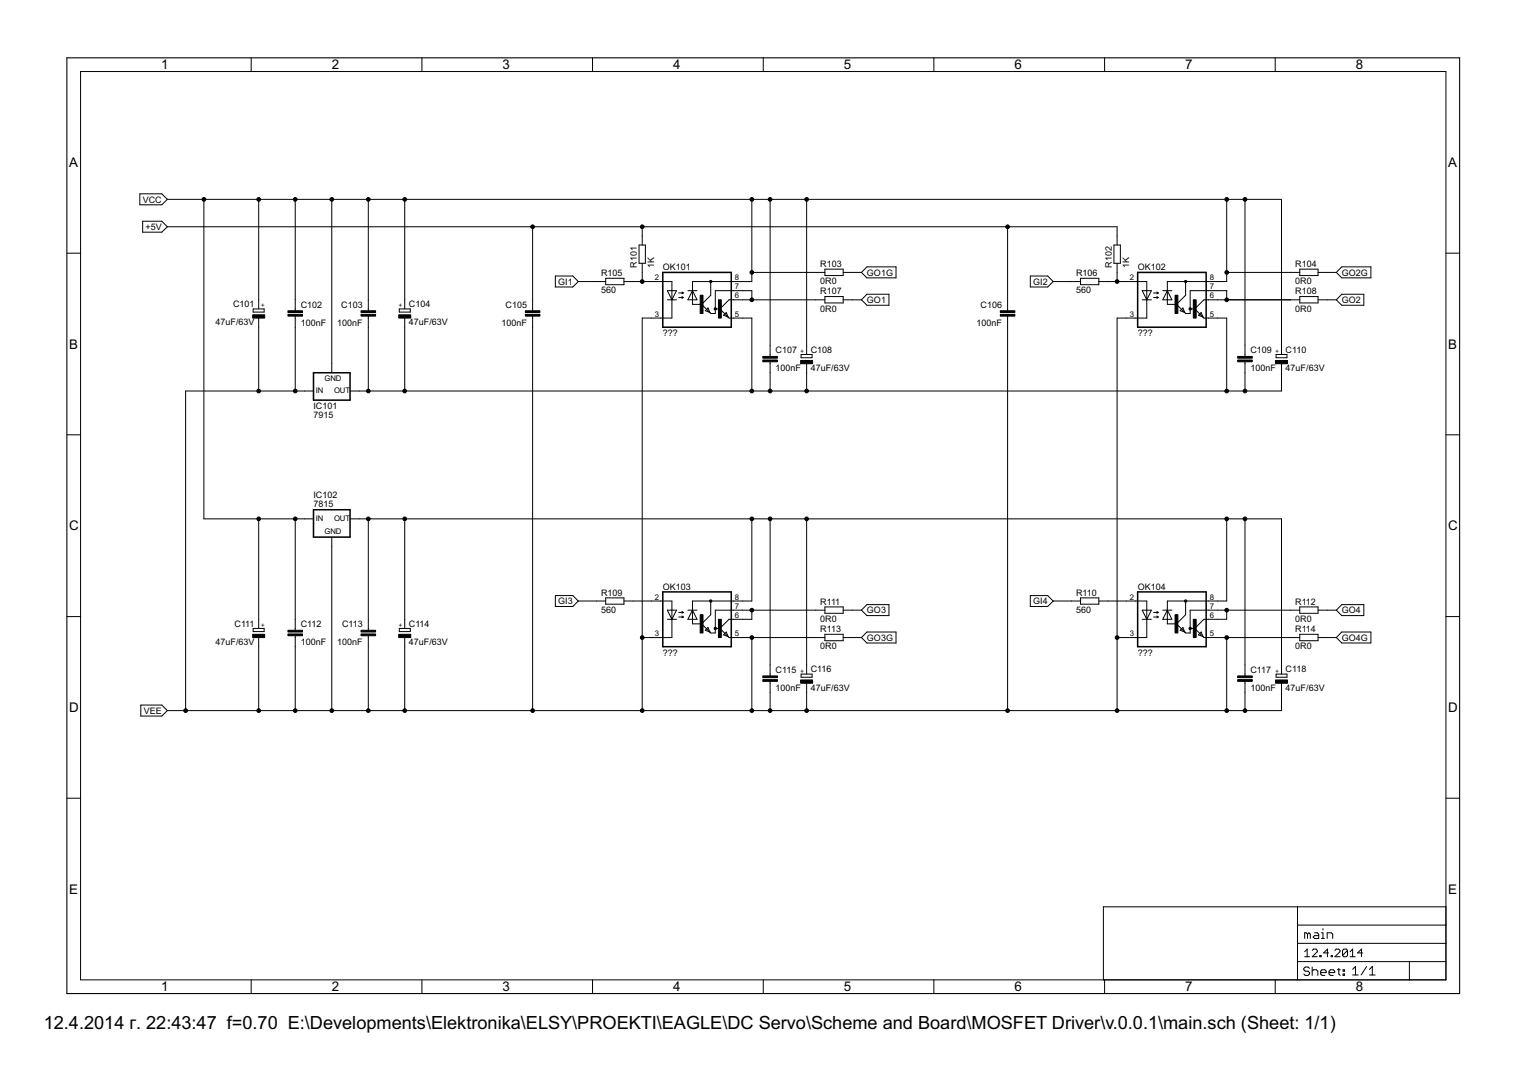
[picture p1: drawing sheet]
<svg xmlns="http://www.w3.org/2000/svg" width="297mm" height="210mm" viewBox="0 0 297 210" stroke-linecap="round" stroke-linejoin="round" font-family="sans-serif">
<g fill="#000" stroke="#000" stroke-width=".19">
<path d="M15.7 13.9v176.9zM48.9 11.3v2.6zM82.1 11.3v2.6zM115.3 11.3v2.6zM148.6 11.3v2.6zM181.8 11.3v2.6zM215 11.3v2.6zM248.2 11.3v2.6zM15.7 13.9h265.8zM27.2 37.7v2.2zM27.2 39.9h4.3zM27.2 37.7h4.3z"/>
<path d="M31.5 39.9l1.1-1.1zM31.5 37.7l1.1 1.1zM32.6 38.8h7.1zM39.7 38.8h10.7zM50.4 38.8h7.1zM57.5 38.8h7.1zM64.6 38.8h7.1zM64.6 38.8v32zM71.7 38.8h7.1zM78.8 38.8h67.5zM146.3 38.8h3.6zM149.9 38.8h7.1z"/>
<path d="M157 38.8h81.8zM238.8 38.8h3.5zM242.3 38.8h7.1zM13 49.3h2.7zM27.8 43.1v2.1zM27.8 45.2h3.7zM27.8 43.1h3.7zM31.5 45.2l1.1-1zM31.5 43.1l1.1 1.1zM32.6 44.2h71.1zM50.4 58.4v1.8zM50.4 38.8v19.6z"/>
<path d="M57.5 58.4v1.8zM57.5 38.8v19.6zM71.7 58.4v1.8zM71.7 38.8v19.6zM78.8 58.4v1.8zM78.8 38.8v19.6zM103.7 58.4v1.8zM103.7 44.2h21.3zM103.7 44.2v14.2zM108.1 53.7v2.2zM108.1 55.9h3.4zM108.1 53.7h3.4z"/>
<path d="M112.6 54.8l-1.1 1.1zM111.5 53.7l1.1 1.1zM112.6 54.8h3.5zM116.1 54.8h1.8zM117.9 55.4h3.6zM117.9 54.2v1.2zM117.9 54.2h3.6zM121.5 54.2v1.2zM121.5 54.8h1.7zM123.2 54.8h1.8zM124.4 47.7v3.6zM125 45.9v1.8z"/>
<path d="M125 51.3v1.7zM125 53v1.8zM125 54.8h1.8zM125 44.2v1.7zM125 44.2h71.1zM125.6 47.7v3.6zM124.4 47.7h1.2zM124.4 51.3h1.2zM126.8 54.8h1.8zM128.6 54.8h2.2zM129.9 56.6l.9 1.8zM129.9 58.4h.9z"/>
<path d="M130.8 56.6v1.8zM129.9 56.6h.9zM130.8 54.8v1.8zM131.7 56.6l-.9 1.8zM130.8 58.4h.9zM130.8 56.6h.9zM132.1 57h.9zM132.1 57.9h.9zM132.7 56.9l.3 .1zM132.7 57.2l.3-.2zM132.7 57.7l.3 .2zM132.7 58.1l.3-.2z"/>
<path d="M134.8 56.6l-.9 1.8zM133.9 56.6h.9zM133.9 58.4h.9zM134.8 56.6l.9 1.8zM134.8 56.6h.9zM134.8 58.4v.9zM134.8 58.4h.9zM134.8 56.6v1.8zM134.8 54.8v1.8zM134.8 59.3h1.8zM136.6 59.3l1.6 1.6zM137.8 60l.4 .9z"/>
<path d="M138.3 54.8v2.7zM134.8 54.8h3.5zM138.3 54.8h4.5zM138.3 57.5l-1.7 1.8zM139.2 56.6h3.6zM140.1 60.2l1.8-1.8zM141.9 58.4h.9zM142.8 56.6h1.8zM142.8 54.8h1.8zM142.8 58.4h1.8zM144.6 54.8h1.7zM144.6 58.4h1.7z"/>
<path d="M146.3 53v1.8zM146.3 38.8v14.2zM146.3 56.6v1.8zM144.6 56.6h1.7zM158.8 58.4h1.8zM158.8 53h1.8zM146.3 53h12.5zM146.3 58.4h12.5zM160.6 59h3.5zM160.6 57.7v1.3zM160.6 53.7h3.5zM160.6 52.4v1.3z"/>
<path d="M160.6 57.7h3.5zM164.1 57.7v1.3zM160.6 52.4h3.5zM164.1 52.4v1.3zM164.1 58.4h1.8zM164.1 53h1.8zM168.7 57.3l-1 1.1zM167.7 58.4l1 1zM168.7 52l-1 1zM167.7 53l1 1.1zM165.9 58.4h1.8zM165.9 53h1.8z"/>
<path d="M168.7 57.3h4.3zM168.7 59.4h4.3zM168.7 52h5.7zM168.7 54.1h5.7zM173 57.3v2.1zM174.4 52v2.1zM196.1 58.4v1.8zM196.1 44.2h21.3zM196.1 44.2v14.2zM200.6 53.7v2.2zM200.6 55.9h3.3zM200.6 53.7h3.3z"/>
<path d="M205 54.8l-1.1 1.1zM203.9 53.7l1.1 1.1zM205 54.8h3.6zM208.6 54.8h1.7zM210.3 55.4h3.6zM210.3 54.2v1.2zM210.3 54.2h3.6zM213.9 54.2v1.2zM213.9 54.8h1.8zM215.7 54.8h1.7zM216.8 47.7v3.6zM217.4 45.9v1.8z"/>
<path d="M217.4 51.3v1.7zM217.4 53v1.8zM217.4 44.2v1.7zM218.1 47.7v3.6zM216.8 47.7h1.3zM216.8 51.3h1.3zM219.2 54.8h1.8zM217.4 54.8h1.8zM221 54.8h2.2zM222.3 56.6l.9 1.8zM222.3 58.4h.9zM223.2 56.6v1.8z"/>
<path d="M222.3 56.6h.9zM223.2 54.8v1.8zM224.1 56.6l-.9 1.8zM223.2 58.4h.9zM223.2 56.6h.9zM224.6 57h.8zM224.6 57.9h.8zM225.2 56.9l.2 .1zM225.2 57.2l.2-.2zM225.2 57.7l.2 .2zM225.2 58.1l.2-.2zM227.2 56.6l-.9 1.8z"/>
<path d="M226.3 56.6h.9zM226.3 58.4h.9zM227.2 56.6l.9 1.8zM227.2 56.6h.9zM227.2 58.4v.9zM227.2 58.4h.9zM227.2 56.6v1.8zM227.2 54.8v1.8zM227.2 59.3h1.8zM229 59.3l1.6 1.6zM230.3 60l.3 .9zM230.8 54.8v2.7z"/>
<path d="M227.2 54.8h3.6zM230.8 54.8h4.4zM230.8 57.5l-1.8 1.8zM231.7 56.6h3.5zM234.3 58.4l-1.7 1.8zM234.3 58.4h.9zM235.2 56.6h1.8zM235.2 54.8h1.8zM235.2 58.4h1.8zM237 54.8h1.8zM237 58.4h14.2zM238.8 53v1.8z"/>
<path d="M238.8 38.8v14.2zM238.8 56.6v1.8zM237 56.6h1.8zM251.2 58.4h1.8zM251.2 53h1.8zM238.8 53h12.4zM238.8 58.4h12.4zM253 59h3.6zM253 57.7v1.3zM253 53.7h3.6zM253 52.4v1.3zM253 57.7h3.6z"/>
<path d="M256.6 57.7v1.3zM253 52.4h3.6zM256.6 52.4v1.3zM256.6 58.4h1.7zM256.6 53h1.7zM261.2 57.3l-1.1 1.1zM260.1 58.4l1.1 1zM261.2 52l-1.1 1zM260.1 53l1.1 1.1zM258.3 58.4h1.8zM258.3 53h1.8zM261.2 57.3h4.3z"/>
<path d="M261.2 59.4h4.3zM261.2 52h5.6zM261.2 54.1h5.6zM265.5 57.3v2.1zM266.8 52v2.1zM281.5 49.3h2.6zM36.1 76.1v62.3zM49.3 60.2v.6zM50.4 61.9v1.8zM50.4 63.7v12.4zM36.1 76.1h14.3zM49.3 60.8h2.1z"/>
<path d="M51.4 60.2v.6zM49.3 60.2h2.1zM57.5 61.9v1.8zM57.5 60.2v.3zM57.5 61.6v.3zM57.5 63.7v12.4zM50.4 76.1h7.1zM59.2 76.1h1.8zM57.5 76.1h1.7zM64.6 70.8v1.8zM68.1 76.1h1.8zM69.9 76.1h1.8z"/>
<path d="M71.7 61.9v1.8zM71.7 60.2v.3zM71.7 61.6v.3zM71.7 63.7v12.4zM71.7 76.1h7.1zM77.7 60.8h2.2zM77.7 60.2v.6zM77.7 60.2h2.2zM78.8 61.9v1.8zM78.8 63.7v12.4zM78.8 76.1h67.5zM79.9 60.2v.6z"/>
<path d="M103.7 61.9v1.8zM103.7 60.2v.3zM103.7 61.6v.3zM103.7 63.7v74.7zM125 61.9v62.2zM126.8 61.9h1.8zM125 61.9h1.8zM128.6 61.9h2.2zM130.8 58.4v3.5zM137.3 60.5l.5-.5zM138.2 60.9l.1 .1zM137.3 60.5l.9 .4z"/>
<path d="M138.3 61h.9zM139.2 60.2h.9zM139.2 56.6v3.6zM139.2 60.2v.8zM140.1 60.2l1.6 1.5zM141.4 60.9l-.6 .5zM141.4 60.9l.3 .8zM141.7 61.7l.2 .2zM140.8 61.4l.9 .3zM141.9 61.9h.9zM142.8 61.9h1.8zM144.6 61.9h1.7z"/>
<path d="M146.3 61.9v14.2zM146.3 76.1h3.6zM149.9 67.2v1.8zM149.9 70.8v1.8zM149.9 69v.4zM149.9 70.5v.3zM149.9 38.8v28.4zM149.9 72.6v3.5zM149.9 76.1h7.1zM155.9 69.7h2.2zM155.9 69v.7zM155.9 69h2.2z"/>
<path d="M157 70.8v1.8zM157 67.2v1.8zM157 38.8v28.4zM157 72.6v3.5zM157 76.1h81.8zM158.1 69v.7zM196.1 61.9v1.8zM196.1 60.2v.3zM196.1 61.6v.3zM196.1 63.7v74.7zM217.4 61.9v62.2zM219.2 61.9h1.8z"/>
<path d="M217.4 61.9h1.8zM221 61.9h2.2zM223.2 58.4v3.5zM229.7 60.5l.6-.5zM230.6 60.9l.2 .1zM229.7 60.5l.9 .4zM230.8 61h.9zM231.7 60.2h.9zM231.7 56.6v3.6zM231.7 60.2v.8zM232.6 60.2l1.6 1.5zM233.3 61.4l.5-.5z"/>
<path d="M233.8 60.9l.4 .8zM234.2 61.7l.1 .2zM233.3 61.4l.9 .3zM234.3 61.9h.9zM235.2 61.9h1.8zM237 61.9h1.8zM238.8 61.9v14.2zM238.8 76.1h3.5zM242.3 67.2v1.8zM242.3 70.8v1.8zM242.3 69v.4zM242.3 70.5v.3z"/>
<path d="M242.3 38.8v28.4zM242.3 76.1h7.1zM242.3 72.6v3.5zM248.4 69.7h2.1zM248.4 69v.7zM248.4 69h2.1zM249.4 70.8v1.8zM249.4 67.2v1.8zM249.4 38.8v28.4zM249.4 72.6v3.5zM250.5 69v.7zM13 84.7h2.7z"/>
<path d="M281.5 84.7h2.6zM39.7 38.8v62.2zM39.7 101h10.7zM57.5 101v19.6zM50.4 101h7.1zM59.2 101h1.8zM57.5 101h1.7zM64.6 104.6v1.8zM64.6 106.4v32zM68.1 101h1.8zM69.9 101h1.8zM71.7 101v19.6z"/>
<path d="M71.7 101h7.1zM78.8 101v19.6zM78.8 101h67.5zM108.1 116v2.1zM108.1 118.1h3.4zM108.1 116h3.4zM112.6 117l-1.1 1.1zM111.5 116l1.1 1zM112.6 117h3.5zM116.1 117h1.8zM117.9 117.6h3.6zM117.9 116.4v1.2z"/>
<path d="M117.9 116.4h3.6zM121.5 116.4v1.2zM121.5 117h1.7zM123.2 117h3.6zM126.8 117h1.8zM128.6 117h2.2zM130.8 118.8v1.8zM129.9 118.8h.9zM130.8 117v1.8zM131.7 118.8l-.9 1.8zM130.8 118.8h.9zM132.1 119.3h.9z"/>
<path d="M132.7 119.1l.3 .2zM132.7 119.4l.3-.1zM133.9 118.8h.9zM134.8 118.8l.9 1.8zM134.8 118.8h.9zM134.8 117v1.8zM138.3 117v2.7zM134.8 117h3.5zM138.3 117h4.5zM138.3 119.7l-1.7 1.8zM139.2 118.8h3.6zM142.8 118.8h1.8z"/>
<path d="M142.8 117h1.8zM144.6 117h1.7zM146.3 101h3.6zM146.3 101v16zM144.6 118.8h1.7zM149.9 101h7.1zM157 101h81.8zM158.8 118.8h1.8zM146.3 118.8h12.5zM160.6 119.4h3.5zM160.6 118.2v1.2zM160.6 118.2h3.5z"/>
<path d="M164.1 118.2v1.2zM164.1 118.8h1.8zM168.7 117.7l-1 1.1zM167.7 118.8l1 1.1zM165.9 118.8h1.8zM168.7 117.7h4.3zM168.7 119.9h4.3zM173 117.7v2.2zM200.6 116v2.1zM200.6 118.1h3.3zM200.6 116h3.3zM205 117l-1.1 1.1z"/>
<path d="M203.9 116l1.1 1zM205 117h3.6zM208.6 117h1.7zM210.3 117.6h3.6zM210.3 116.4v1.2zM210.3 116.4h3.6zM213.9 116.4v1.2zM213.9 117h1.8zM215.7 117h3.5zM219.2 117h1.8zM221 117h2.2zM223.2 118.8v1.8z"/>
<path d="M222.3 118.8h.9zM223.2 117v1.8zM224.1 118.8l-.9 1.8zM223.2 118.8h.9zM224.6 119.3h.8zM225.2 119.1l.2 .2zM225.2 119.4l.2-.1zM226.3 118.8h.9zM227.2 118.8l.9 1.8zM227.2 118.8h.9zM227.2 117v1.8zM230.8 117v2.7z"/>
<path d="M227.2 117h3.6zM230.8 117h4.4zM230.8 119.7l-1.8 1.8zM231.7 118.8h3.5zM235.2 118.8h1.8zM235.2 117h1.8zM237 117h1.8zM238.8 101h3.5zM238.8 101v16zM237 118.8h1.8zM242.3 101h7.1zM251.2 118.8h1.8z"/>
<path d="M238.8 118.8h12.4zM253 119.4h3.6zM253 118.2v1.2zM253 118.2h3.6zM256.6 118.2v1.2zM256.6 118.8h1.7zM261.2 117.7l-1.1 1.1zM260.1 118.8l1.1 1.1zM258.3 118.8h1.8zM261.2 117.7h4.3zM261.2 119.9h4.3zM265.5 117.7v2.2z"/>
<path d="M13 120.1h2.7zM27.4 137.3v2.1zM27.4 139.4h4.1zM27.4 137.3h4.1zM31.5 139.4l1.1-1zM31.5 137.3l1.1 1.1zM32.6 138.4h3.5zM36.1 138.4h14.3zM49.3 122.4v.6zM50.4 124.1v1.8zM50.4 120.6v1.8zM50.4 101v19.6z"/>
<path d="M50.4 125.9v12.5zM50.4 138.4h7.1zM49.3 123h2.1zM51.4 122.4v.6zM49.3 122.4h2.1zM57.5 120.6v1.8zM57.5 124.1v1.8zM57.5 122.4v.3zM57.5 123.8v.3zM57.5 138.4h7.1zM57.5 125.9v12.5zM64.6 138.4h7.1z"/>
<path d="M71.7 120.6v1.8zM71.7 124.1v1.8zM71.7 122.4v.3zM71.7 123.8v.3zM71.7 138.4h7.1zM71.7 125.9v12.5zM77.7 123h2.2zM77.7 122.4v.6zM77.7 122.4h2.2zM78.8 124.1v1.8zM78.8 120.6v1.8zM78.8 138.4h24.9z"/>
<path d="M78.8 125.9v12.5zM79.9 122.4v.6zM103.7 138.4h21.3zM125 138.4h21.3zM125 124.1v14.3zM126.8 124.1h1.8zM125 124.1h1.8zM128.6 124.1h2.2zM129.9 118.8l.9 1.8zM129.9 120.6h.9zM130.8 120.6v3.5zM130.8 120.6h.9z"/>
<path d="M132.1 120.1h.9zM132.7 120l.3 .1zM132.7 120.3l.3-.2zM134.8 118.8l-.9 1.8zM133.9 120.6h.9zM134.8 120.6v.9zM134.8 120.6h.9zM134.8 118.8v1.8zM134.8 121.5h1.8zM136.6 121.5l1.6 1.6zM137.8 122.2l-.5 .5zM137.8 122.2l.4 .9z"/>
<path d="M138.2 123.1l.1 .2zM137.3 122.7l.9 .4zM138.3 123.3h.9zM139.2 122.4h.9zM139.2 118.8v3.6zM139.2 122.4v.9zM140.1 122.4l1.6 1.6zM141.4 123.1l-.6 .5zM141.4 123.1l.3 .9zM141.7 124l.2 .1zM140.8 123.6l.9 .4zM140.1 122.4l1.8-1.8z"/>
<path d="M141.9 124.1h.9zM141.9 120.6h.9zM142.8 124.1h1.8zM142.8 120.6h1.8zM144.6 124.1h1.7zM144.6 120.6h1.7zM146.3 138.4h3.6zM146.3 124.1v14.3zM146.3 118.8v1.8zM149.9 129.5v1.8zM149.9 133v1.8zM149.9 131.3v.3z"/>
<path d="M149.9 132.7v.3zM149.9 101v28.5zM149.9 138.4h7.1zM149.9 134.8v3.6zM155.9 131.9h2.2zM155.9 131.3v.6zM155.9 131.3h2.2zM157 133v1.8zM157 129.5v1.8zM157 101v28.5zM157 138.4h39.1zM157 134.8v3.6z"/>
<path d="M158.1 131.3v.6zM158.8 124.1h1.8zM146.3 124.1h12.5zM160.6 124.8h3.5zM160.6 123.5v1.3zM160.6 123.5h3.5zM164.1 123.5v1.3zM164.1 124.1h1.8zM168.7 123.1l-1 1zM167.7 124.1l1 1.1zM165.9 124.1h1.8zM168.7 123.1h5.7z"/>
<path d="M168.7 125.2h5.7zM174.4 123.1v2.1zM196.1 138.4h21.3zM217.4 138.4h21.4zM217.4 124.1v14.3zM219.2 124.1h1.8zM217.4 124.1h1.8zM221 124.1h2.2zM222.3 118.8l.9 1.8zM222.3 120.6h.9zM223.2 120.6v3.5zM223.2 120.6h.9z"/>
<path d="M224.6 120.1h.8zM225.2 120l.2 .1zM225.2 120.3l.2-.2zM227.2 118.8l-.9 1.8zM226.3 120.6h.9zM227.2 120.6v.9zM227.2 120.6h.9zM227.2 118.8v1.8zM227.2 121.5h1.8zM229 121.5l1.6 1.6zM230.3 122.2l-.6 .5zM230.3 122.2l.3 .9z"/>
<path d="M230.6 123.1l.2 .2zM229.7 122.7l.9 .4zM230.8 123.3h.9zM231.7 122.4h.9zM231.7 118.8v3.6zM231.7 122.4v.9zM232.6 122.4l1.6 1.6zM233.8 123.1l-.5 .5zM233.8 123.1l.4 .9zM234.2 124l.1 .1zM233.3 123.6l.9 .4zM234.3 120.6l-1.7 1.8z"/>
<path d="M234.3 124.1h.9zM234.3 120.6h.9zM235.2 124.1h1.8zM235.2 120.6h1.8zM237 124.1h1.8zM237 120.6h1.8zM238.8 138.4h3.5zM238.8 124.1v14.3zM238.8 118.8v1.8zM242.3 129.5v1.8zM242.3 133v1.8zM242.3 131.3v.3z"/>
<path d="M242.3 132.7v.3zM242.3 101v28.5zM242.3 138.4h7.1zM242.3 134.8v3.6zM248.4 131.9h2.1zM248.4 131.3v.6zM248.4 131.3h2.1zM249.4 133v1.8zM249.4 129.5v1.8zM249.4 101v28.5zM249.4 134.8v3.6zM250.5 131.3v.6z"/>
<path d="M251.2 124.1h1.8zM238.8 124.1h12.4zM253 124.8h3.6zM253 123.5v1.3zM253 123.5h3.6zM256.6 123.5v1.3zM256.6 124.1h1.7zM261.2 123.1l-1.1 1zM260.1 124.1l1.1 1.1zM258.3 124.1h1.8zM261.2 123.1h5.6zM261.2 125.2h5.6z"/>
<path d="M266.8 123.1v2.1zM281.5 120.1h2.6zM13 155.4h2.7zM281.5 155.4h2.6zM214.8 176.6h37.8zM252.6 176.6h28.9zM15.7 190.8h265.8zM48.9 190.8v2.7zM82.1 190.8v2.7zM115.3 190.8v2.7zM148.6 190.8v2.7zM181.8 190.8v2.7z"/>
<path d="M214.8 190.8h37.8zM214.8 176.6v14.2zM215 190.8v2.7zM248.2 190.8v2.7zM252.6 190.8h21.7zM252.6 187.2v3.6zM252.6 183.7v3.5zM252.6 183.7h28.9zM252.6 180.1v3.6zM252.6 180.1h28.9zM252.6 176.6v3.5zM253.8 188.6v.2z"/>
<path d="M253.8 188.8l.3 .3zM254 181.6v1.1zM254 181.6h.2zM254.4 184.8l-.4 .5zM254 186.3h.9zM253.8 188.6l.3-.3zM254.1 189.1h.5zM253.8 189.7l.3 .2zM254.2 181.6l.3 .3zM254.4 184.8v1.5zM254.5 181.9v.8zM254.5 181.9l.3-.3z"/>
<path d="M254.1 188.3h.5zM254.6 189.1l.3 .3zM254.1 189.9h.5zM254.8 181.6l.3 .3zM254.6 188.3l.3 .3zM254.9 189.4v.3zM254.9 189.7l-.3 .2zM255.1 181.9v.8zM255.4 188.3v1.6zM255.7 188.8l-.3 .3zM255.4 186.3l1-1zM255.9 182.2l-.3 .3z"/>
<path d="M255.7 184.8l-.3 .3zM255.7 188.8h.5zM255.9 181.6h.5zM255.6 182.5l.3 .2zM255.9 182.2h.8zM255.7 184.8h.5zM256.2 188.8l.3 .3zM256.4 181.6l.3 .3zM255.4 186.3h1zM256.4 185.1v.2zM256.2 184.8l.2 .3zM256.5 189.1v.8z"/>
<path d="M256.7 181.9v.8zM255.9 182.7h.8zM256.9 186.1v.2zM256.9 186.1h.3zM257.1 189.1v.6zM257.1 189.1l.2-.3zM257.2 186.1v.2zM256.9 186.3h.3zM257.2 181.6h.3zM257.2 182.7h.6zM257.1 189.7l.2 .2zM257.3 188.8h.6z"/>
<path d="M257.5 181.6v1.1zM257.5 180.8v.3zM257.6 185.5h1zM257.3 189.9h.6zM257.9 188.8l.2 .3zM258.1 189.1v.3zM257.1 189.4h1zM258.3 181.6v1.1zM258.3 181.6h.8zM258.4 184.8v1.5zM258.4 184.8l-.8 .7zM258.7 189.1v.6z"/>
<path d="M258.7 189.1l.3-.3zM258.7 189.7l.3 .2zM259 188.8h.5zM259.1 186.1v.2zM259.1 186.1h.3zM259.1 181.6l.3 .3zM259.4 186.1v.2zM259.1 186.3h.3zM259.4 181.9v.8zM259 189.9h.5zM259.5 188.8l.3 .3zM259.8 189.1v.3z"/>
<path d="M258.7 189.4h1.1zM259.8 186.3l1-1zM260.1 184.8l-.3 .3zM260.3 188.8h.6zM260.1 184.8h.5zM260.6 188.6v1.1zM260.6 189.7l.3 .2zM259.8 186.3h1zM260.8 185.1v.2zM260.6 184.8l.2 .3zM261.3 185.1v1zM261.3 185.1l.3-.3z"/>
<path d="M262.3 185.1l-1 1zM261.4 188.8h.3zM261.4 188.8v.3zM261.4 189.7h.3zM261.4 189.7v.2zM261.6 184.8h.5zM261.3 186.1l.3 .2zM261.7 188.8v.3zM261.4 189.1h.3zM261.7 189.7v.2zM261.4 189.9h.3zM262.1 184.8l.2 .3z"/>
<path d="M261.6 186.3h.5zM262.3 185.1v1zM262.3 186.1l-.2 .2zM263.3 184.8l-.5 .5zM262.8 186.3h1zM263.3 184.8v1.5zM263.3 188.7l.5-.5zM263.3 189.8h1.1zM263.8 188.2v1.6zM264.3 185.5h1zM266 188.2l-1.1 1.6zM265 184.8v1.5z"/>
<path d="M265 184.8l-.7 .7zM266.6 188.7l.5-.5zM266.6 189.8h1.1zM267.1 188.2v1.6zM274.3 190.8h7.2zM274.3 187.2v3.6zM274.3 187.2h7.2zM252.6 187.2h21.7zM281.5 187.2v3.6zM281.5 183.7v3.5zM281.5 180.1v3.6zM281.5 176.6v3.5z"/>
<path d="M281.5 13.9v176.9z"/>
<path d="M138.2 54.7h.3v.3h-.3z" fill-rule="evenodd"/>
<path d="M230.6 54.7h.3v.3h-.3z" fill-rule="evenodd"/>
<path d="M230.6 116.9h.3v.3h-.3z" fill-rule="evenodd"/>
<circle cx="39.7" cy="38.8" r=".36"/>
<circle cx="50.4" cy="38.8" r=".36"/>
<circle cx="57.5" cy="38.8" r=".36"/>
<circle cx="64.6" cy="38.8" r=".36"/>
<circle cx="71.7" cy="38.8" r=".36"/>
<circle cx="78.8" cy="38.8" r=".36"/>
<circle cx="146.3" cy="38.8" r=".36"/>
<circle cx="149.9" cy="38.8" r=".36"/>
<circle cx="157" cy="38.8" r=".36"/>
<circle cx="238.8" cy="38.8" r=".36"/>
<circle cx="242.3" cy="38.8" r=".36"/>
<circle cx="103.7" cy="44.2" r=".36"/>
<circle cx="125" cy="44.2" r=".36"/>
<circle cx="125" cy="54.8" r=".36"/>
<circle cx="146.3" cy="53" r=".36"/>
<circle cx="146.3" cy="58.4" r=".36"/>
<circle cx="196.1" cy="44.2" r=".36"/>
<circle cx="217.4" cy="54.8" r=".36"/>
<circle cx="238.8" cy="58.4" r=".36"/>
<circle cx="238.8" cy="53" r=".36"/>
<circle cx="50.4" cy="76.1" r=".36"/>
<circle cx="57.5" cy="76.1" r=".36"/>
<circle cx="71.7" cy="76.1" r=".36"/>
<circle cx="78.8" cy="76.1" r=".36"/>
<circle cx="139.2" cy="60.2" r=".23"/>
<circle cx="146.3" cy="76.1" r=".36"/>
<circle cx="149.9" cy="76.1" r=".36"/>
<circle cx="157" cy="76.1" r=".36"/>
<circle cx="231.7" cy="60.2" r=".23"/>
<circle cx="238.8" cy="76.1" r=".36"/>
<circle cx="242.3" cy="76.1" r=".36"/>
<circle cx="50.4" cy="101" r=".36"/>
<circle cx="57.5" cy="101" r=".36"/>
<circle cx="71.7" cy="101" r=".36"/>
<circle cx="78.8" cy="101" r=".36"/>
<circle cx="138.3" cy="117" r=".24"/>
<circle cx="146.3" cy="118.8" r=".36"/>
<circle cx="146.3" cy="101" r=".36"/>
<circle cx="149.9" cy="101" r=".36"/>
<circle cx="157" cy="101" r=".36"/>
<circle cx="238.8" cy="118.8" r=".36"/>
<circle cx="238.8" cy="101" r=".36"/>
<circle cx="242.3" cy="101" r=".36"/>
<circle cx="36.1" cy="138.4" r=".36"/>
<circle cx="50.4" cy="138.4" r=".36"/>
<circle cx="57.5" cy="138.4" r=".36"/>
<circle cx="64.6" cy="138.4" r=".36"/>
<circle cx="71.7" cy="138.4" r=".36"/>
<circle cx="78.8" cy="138.4" r=".36"/>
<circle cx="103.7" cy="138.4" r=".36"/>
<circle cx="125" cy="138.4" r=".36"/>
<circle cx="125" cy="124.1" r=".36"/>
<circle cx="139.2" cy="122.4" r=".24"/>
<circle cx="146.3" cy="124.1" r=".36"/>
<circle cx="146.3" cy="138.4" r=".36"/>
<circle cx="149.9" cy="138.4" r=".36"/>
<circle cx="157" cy="138.4" r=".36"/>
<circle cx="196.1" cy="138.4" r=".36"/>
<circle cx="217.4" cy="138.4" r=".36"/>
<circle cx="217.4" cy="124.1" r=".36"/>
<circle cx="231.7" cy="122.4" r=".24"/>
<circle cx="238.8" cy="124.1" r=".36"/>
<circle cx="238.8" cy="138.4" r=".36"/>
<circle cx="242.3" cy="138.4" r=".36"/>
</g>
<path d="M13 11.3v182.2zM13 11.3h271.1zM13 193.5h271.1zM284.1 11.3v182.2z" fill="#000" stroke="#000" stroke-width=".21"/>
<g fill="#000" stroke="#000" stroke-width=".3">
<path d="M129 53v10.7zM129 53h13.3zM142.3 53v10.7zM221.4 53v10.7zM221.4 53h13.4zM234.8 53v10.7zM61 77.9h7.1zM61 72.6v5.3zM68.1 72.6v5.3zM61 72.6h7.1zM129 63.7h13.3zM221.4 63.7h13.4z"/>
<path d="M61 99.3v5.3zM61 99.3h7.1zM61 104.6h7.1zM68.1 99.3v5.3zM129 115.3v10.6zM129 115.3h13.3zM142.3 115.3v10.6zM221.4 115.3v10.6zM221.4 115.3h13.4zM234.8 115.3v10.6zM129 125.9h13.3zM221.4 125.9h13.4z"/>
</g>
<g fill="#000" stroke="#000" stroke-width=".19">
<path d="M136.3 57.5h.5v3.5h-.5zM139.8 58.4h.6v3.5h-.6zM228.7 57.5h.6v3.5h-.6zM232.3 58.4h.5v3.5h-.5zM49.2 61.3h2.3v.6h-2.3zM56 61.2h2.9v.4h-2.9zM56 60.5h2.9v.4h-2.9zM70.3 61.2h2.8v.4h-2.8zM70.3 60.5h2.8v.4h-2.8zM77.6 61.3h2.3v.6h-2.3zM102.3 61.2h2.8v.4h-2.8zM102.3 60.5h2.8v.4h-2.8z"/>
<path d="M148.5 70.1h2.8v.3h-2.8zM148.5 69.4h2.8v.3h-2.8zM155.9 70.2h2.3v.6h-2.3zM194.7 61.2h2.8v.4h-2.8zM194.7 60.5h2.8v.4h-2.8zM240.9 70.1h2.9v.3h-2.9zM240.9 69.4h2.9v.3h-2.9zM248.3 70.2h2.3v.6h-2.3zM136.3 119.7h.5v3.6h-.5zM228.7 119.7h.6v3.6h-.6zM49.2 123.5h2.3v.6h-2.3zM56 123.4h2.9v.4h-2.9z"/>
<path d="M56 122.7h2.9v.4h-2.9zM70.3 123.4h2.8v.4h-2.8zM70.3 122.7h2.8v.4h-2.8zM77.6 123.5h2.3v.6h-2.3zM139.8 120.6h.6v3.5h-.6zM148.5 132.3h2.8v.4h-2.8zM148.5 131.6h2.8v.4h-2.8zM155.9 132.4h2.3v.6h-2.3zM232.3 120.6h.5v3.5h-.5zM240.9 132.3h2.9v.4h-2.9zM240.9 131.6h2.9v.4h-2.9zM248.3 132.4h2.3v.6h-2.3z"/>
</g>
<text font-size="4" x="8.5" y="200.4">12.4.2014 г. 22:43:47 f=0.70 E:\Developments\Elektronika\ELSY\PROEKTI\EAGLE\DC Servo\Scheme and Board\MOSFET Driver\v.0.0.1\main.sch (Sheet: 1/1)</text>
<g font-size="2.9">
<text x="31.4" y="13.5">1</text>
<text x="64.6" y="13.5">2</text>
<text x="97.8" y="13.5">3</text>
<text x="131" y="13.5">4</text>
<text x="164.3" y="13.5">5</text>
<text x="197.5" y="13.5">6</text>
<text x="230.7" y="13.5">7</text>
<text x="263.9" y="13.5">8</text>
<text x="13.4" y="32.5">A</text>
<text x="281.9" y="32.5">A</text>
<text x="13.4" y="67.9">B</text>
<text x="281.9" y="67.9">B</text>
<text x="13.4" y="103.3">C</text>
<text x="281.9" y="103.3">C</text>
<text x="13.4" y="138.7">D</text>
<text x="281.9" y="138.7">D</text>
<text x="13.4" y="174">E</text>
<text x="281.9" y="174">E</text>
<text x="31.4" y="193">1</text>
<text x="64.6" y="193">2</text>
<text x="97.8" y="193">3</text>
<text x="131" y="193">4</text>
<text x="164.3" y="193">5</text>
<text x="197.5" y="193">6</text>
<text x="230.7" y="193">7</text>
<text x="263.9" y="193">8</text>
</g>
<g font-size="1.9">
<text x="27.8" y="39.4">VCC</text>
<text x="28.4" y="44.8">+5V</text>
<text x="117" y="53.8">R105</text>
<text x="124" y="52.1" transform="rotate(-90 124 52.1)">R101</text>
<text x="127.3" y="52.1" transform="rotate(-90 127.3 52.1)">1K</text>
<text x="129" y="52.6">OK101</text>
<text x="159.7" y="52">R103</text>
<text x="168.7" y="53.7">GO1G</text>
<text x="209.5" y="53.8">R106</text>
<text x="216.4" y="52.1" transform="rotate(-90 216.4 52.1)">R102</text>
<text x="219.8" y="52.1" transform="rotate(-90 219.8 52.1)">1K</text>
<text x="221.5" y="52.6">OK102</text>
<text x="252.1" y="52">R104</text>
<text x="261.2" y="53.7">GO2G</text>
<text x="45.4" y="59.8">C101</text>
<text x="58.5" y="59.9">C102</text>
<text x="66.4" y="59.9">C103</text>
<text x="79.6" y="59.8">C104</text>
<text x="98.4" y="59.9">C105</text>
<text x="108.7" y="55.4">GI1</text>
<text x="117" y="57.1">560</text>
<text x="159.7" y="55.3">0R0</text>
<text x="159.7" y="57.3">R107</text>
<text x="168.7" y="59">GO1</text>
<text x="190.9" y="59.9">C106</text>
<text x="201.1" y="55.4">GI2</text>
<text x="209.5" y="57.1">560</text>
<text x="252.1" y="55.3">0R0</text>
<text x="252.1" y="57.3">R108</text>
<text x="261.2" y="59">GO2</text>
<text x="42" y="63.4">47uF/63V</text>
<text x="58.5" y="63.4">100nF</text>
<text x="65.6" y="63.4">100nF</text>
<text x="79.6" y="63.4">47uF/63V</text>
<text x="97.6" y="63.4">100nF</text>
<text x="129" y="65.5">???</text>
<text x="159.7" y="60.7">0R0</text>
<text x="190.1" y="63.4">100nF</text>
<text x="221.5" y="65.5">???</text>
<text x="252.1" y="60.7">0R0</text>
<text x="151" y="68.8">C107</text>
<text x="157.8" y="68.7">C108</text>
<text x="243.4" y="68.8">C109</text>
<text x="250.2" y="68.7">C110</text>
<text x="151" y="72.3">100nF</text>
<text x="157.8" y="72.3">47uF/63V</text>
<text x="243.4" y="72.3">100nF</text>
<text x="250.2" y="72.3">47uF/63V</text>
<text x="61" y="81.5">7915</text>
<text x="61" y="79.7">IC101</text>
<text x="61" y="98.8">7815</text>
<text x="61" y="97">IC102</text>
<text x="108.7" y="117.7">GI3</text>
<text x="117" y="119.3">560</text>
<text x="117" y="116">R109</text>
<text x="129" y="114.8">OK103</text>
<text x="159.7" y="117.8">R111</text>
<text x="168.7" y="119.4">GO3</text>
<text x="201.1" y="117.7">GI4</text>
<text x="209.5" y="119.3">560</text>
<text x="209.5" y="116">R110</text>
<text x="221.5" y="114.8">OK104</text>
<text x="252.1" y="117.8">R112</text>
<text x="261.2" y="119.4">GO4</text>
<text x="42" y="125.6">47uF/63V</text>
<text x="45.7" y="122">C111</text>
<text x="58.5" y="125.6">100nF</text>
<text x="58.5" y="122.1">C112</text>
<text x="65.6" y="125.6">100nF</text>
<text x="66.6" y="122.1">C113</text>
<text x="79.6" y="125.6">47uF/63V</text>
<text x="79.6" y="122">C114</text>
<text x="159.7" y="121.1">0R0</text>
<text x="159.7" y="123.1">R113</text>
<text x="168.7" y="124.8">GO3G</text>
<text x="252.1" y="121.1">0R0</text>
<text x="252.1" y="123.1">R114</text>
<text x="261.2" y="124.8">GO4G</text>
<text x="129" y="127.7">???</text>
<text x="151" y="131">C115</text>
<text x="157.8" y="130.9">C116</text>
<text x="159.7" y="126.4">0R0</text>
<text x="221.5" y="127.7">???</text>
<text x="243.4" y="131">C117</text>
<text x="250.2" y="130.9">C118</text>
<text x="252.1" y="126.4">0R0</text>
<text x="151" y="134.5">100nF</text>
<text x="157.8" y="134.5">47uF/63V</text>
<text x="243.4" y="134.5">100nF</text>
<text x="250.2" y="134.5">47uF/63V</text>
<text x="28" y="139">VEE</text>
</g>
<g font-size="1.7">
<text x="127.5" y="54.6">2</text>
<text x="143" y="56.3">7</text>
<text x="143" y="54.6">8</text>
<text x="143" y="58.1">6</text>
<text x="219.9" y="54.6">2</text>
<text x="235.5" y="56.3">7</text>
<text x="235.5" y="54.6">8</text>
<text x="235.5" y="58.1">6</text>
<text x="127.5" y="61.7">3</text>
<text x="143" y="61.7">5</text>
<text x="219.9" y="61.7">3</text>
<text x="235.5" y="61.7">5</text>
<text x="61.5" y="76.6">IN</text>
<text x="63.1" y="74.2">GND</text>
<text x="65" y="76.6">OUT</text>
<text x="61.5" y="101.5">IN</text>
<text x="65" y="101.5">OUT</text>
<text x="63.1" y="104.1">GND</text>
<text x="127.5" y="116.8">2</text>
<text x="143" y="118.6">7</text>
<text x="143" y="116.8">8</text>
<text x="219.9" y="116.8">2</text>
<text x="235.5" y="118.6">7</text>
<text x="235.5" y="116.8">8</text>
<text x="127.5" y="123.9">3</text>
<text x="143" y="123.9">5</text>
<text x="143" y="120.3">6</text>
<text x="219.9" y="123.9">3</text>
<text x="235.5" y="123.9">5</text>
<text x="235.5" y="120.3">6</text>
</g>
<g font-size="1.4">
<text x="51.6" y="59.9" transform="rotate(-90 51.6 59.9)">+</text>
<text x="78.4" y="59.9" transform="rotate(-90 78.4 59.9)">+</text>
<text x="156.6" y="68.7" transform="rotate(-90 156.6 68.7)">+</text>
<text x="249" y="68.7" transform="rotate(-90 249 68.7)">+</text>
<text x="51.6" y="122.1" transform="rotate(-90 51.6 122.1)">+</text>
<text x="78.4" y="122.1" transform="rotate(-90 78.4 122.1)">+</text>
<text x="156.6" y="131" transform="rotate(-90 156.6 131)">+</text>
<text x="249" y="131" transform="rotate(-90 249 131)">+</text>
</g>
</svg>
